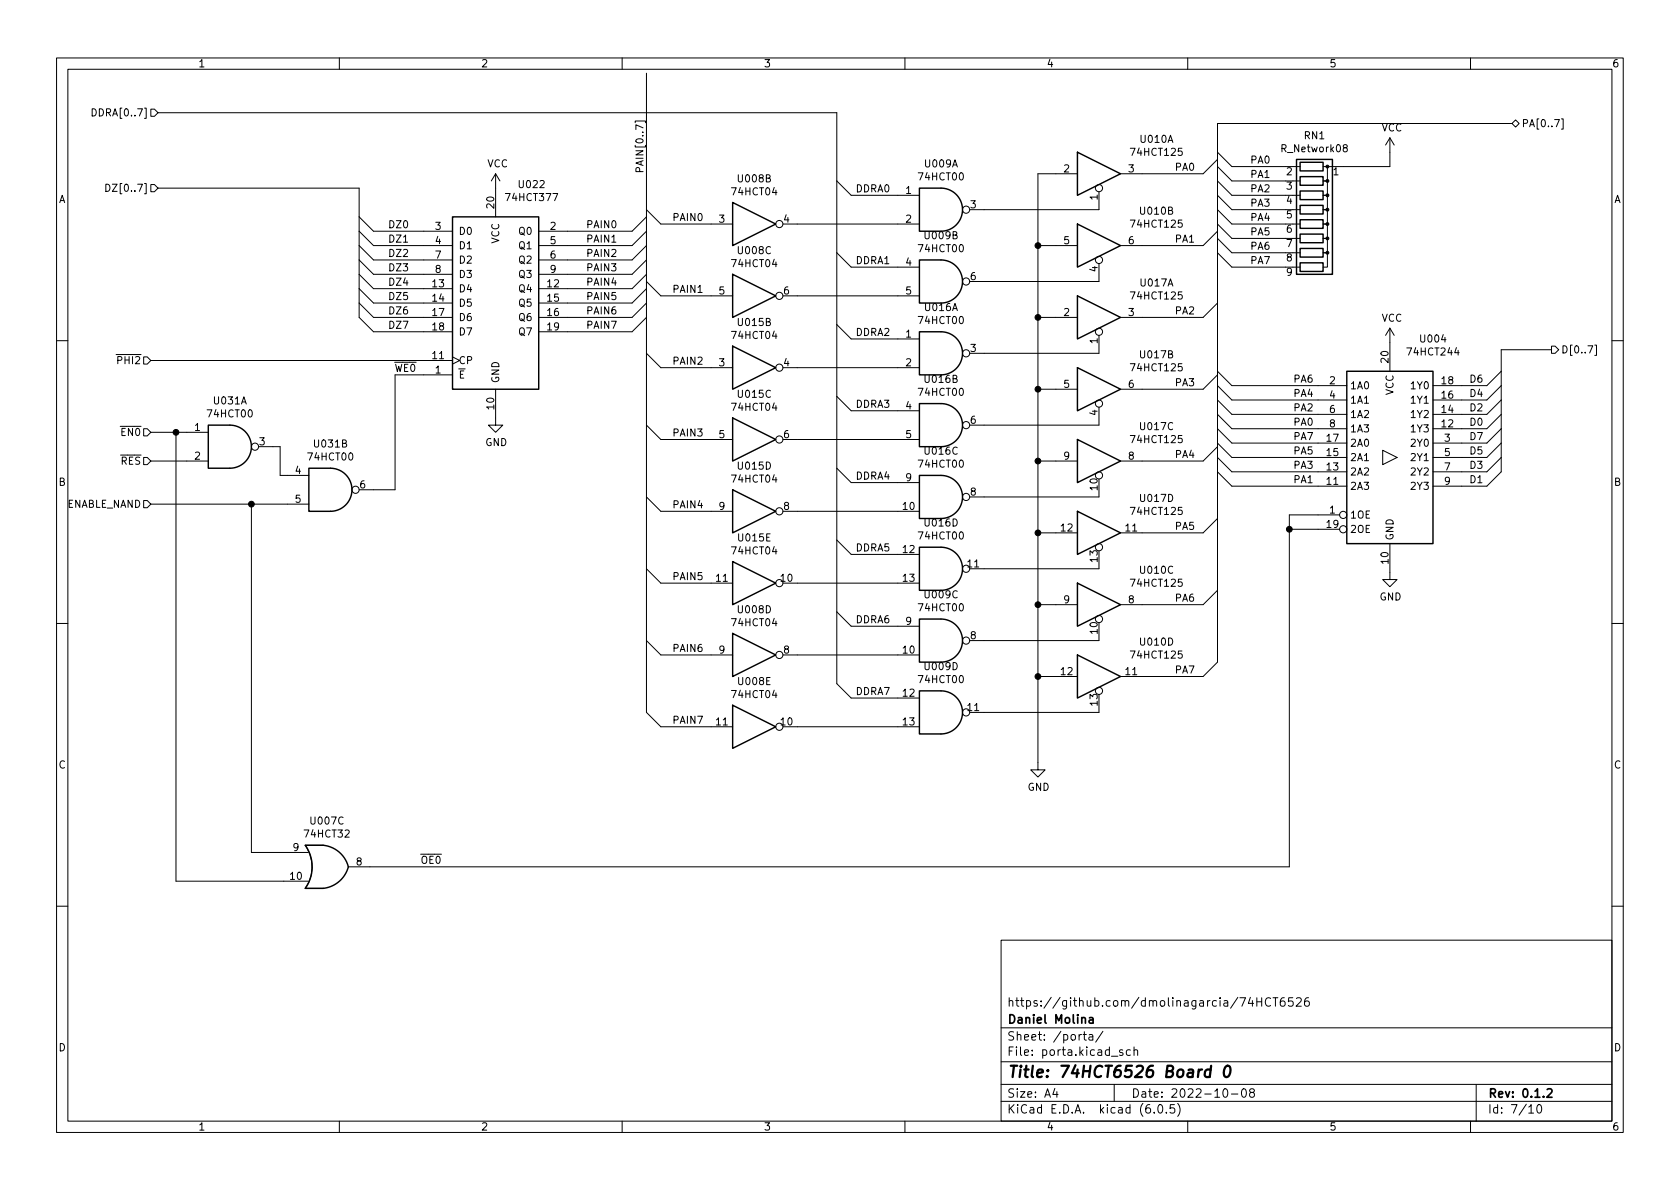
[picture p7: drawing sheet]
<svg xmlns="http://www.w3.org/2000/svg" width="297mm" height="210mm" viewBox="0 0 297 210" stroke-linecap="round" stroke-linejoin="round" font-family="sans-serif">
<g fill="none" stroke="#000" stroke-width=".18">
<path d="M10 10.2h277v190.1h-277zM12 12.2h273v186.1h-273zM16.3 19.2a.64 .64 0 0 1 .7 .7 .64 .64 0 0 1-.7 .6zM26.7 19.3h.6l.6 .6-.6 .7h-.6zM27.9 19.9h120.1v101l2.5 2.5h12.1M60 10.2v2M110 10.2v2M114.3 12.9v113.1l2.5 2.5h12.7M160 10.2v2M210 10.2v2M260 10.2v2M18.7 32.6a.64 .64 0 0 1 .7 .6 .64 .64 0 0 1-.7 .6z"/>
<path d="M26.7 32.6h.6l.6 .7-.6 .6h-.6zM27.9 33.3h35.6v22.8l2.5 2.6h14M63.5 38.3l2.5 2.6h14M87.6 30.7v7.6M87.6 30.7l-.7 1.3M87.6 30.7l.8 1.3M112.3 21.7v-.3h1.8v.3M113.7 22.6l-1.3-.5v.8M114.3 38.3l-2.5 2.6h-16.6M114.3 37.1l2.5 2.5h12.7M138.4 39.6h24.2M148 32l2.5 2.5h12.1"/>
<path d="M190.5 30.7h-7v105.4h1.3l-1.3 1.3-1.3-1.3h1.3M194.3 33.9v3.2h-22.9M215.3 28.2l-2.6 2.5h-14.6M215.3 37.1l2.5 2.5h9.5M215.3 26.9l2.5 2.6h9.5M215.3 29.5l2.5 2.5h9.5M215.3 32l2.5 2.5h9.5M215.3 34.5l2.5 2.6h9.5M215.3 39.6l2.5 2.6h9.5M228.6 39.6h1.3M228.6 29.5h1.3M228.6 32h1.3"/>
<path d="M228.6 34.5h1.3M228.6 37.1h1.3M233.9 29.5h.8v2.5h-.8h.8v2.5h-.8h.8v2.6h-.8h.8v2.5h-.8h.8v2.6h-.8h.8v2.5h-.8h.8v2.5h-.8M237.7 26.1l-.2-.2 .1-.2 .1-.1h.4l.1 .2v.2l-.6 .2-.1 .2v.2l.2 .3 .4-.1 .1-.2v-.2l-.2-.3M245.7 24.4l-.7 1.2M245.7 24.4v5.1h-10.8M245.7 24.4l.8 1.2M267.3 21.8l.7-.6 .6 .6-.6 .7zM267.3 21.8h-52v95.3l-2.6 2.5h-14.6M276.1 21h.3v1.8h-.3M63.5 48.5l2.5 2.5h14M63.5 51l2.5 2.6h14"/>
<path d="M63.5 53.6l2.5 2.5h14M63.5 40.9l2.5 2.5h14M63.5 43.4l2.5 2.6h14M63.5 46l2.5 2.5h14M114.3 48.5l-2.5 2.5h-16.6M114.3 51l-2.5 2.6h-16.6M114.3 53.6l-2.5 2.5h-16.6M114.3 56.1l-2.5 2.6h-16.6M114.3 40.9l-2.5 2.5h-16.6M114.3 43.4l-2.5 2.6h-16.6M114.3 46l-2.5 2.5h-16.6M114.3 49.8l2.5 2.5h12.7"/>
<path d="M138.4 52.3h24.2M148 57.4l2.5 2.5h12.1M148 44.7l2.5 2.5h12.1M183.5 56.1h7M183.5 43.4h7M194.3 46.6v3.2h-22.9M194.3 59.3v3.2h-22.9M215.3 53.6l-2.6 2.5h-14.6M215.3 40.9l-2.6 2.5h-14.6M215.3 42.2l2.5 2.5h9.5M215.3 44.7l2.5 2.5h9.5M228.6 42.2h1.3"/>
<path d="M228.6 44.7h1.3M228.6 47.2h1.3M245.7 58v7.7M245.7 58l-.7 1.3M245.7 58l.8 1.3M10 60.2h2M25.4 63.1h.6l.7 .6-.7 .7h-.6zM25.4 75.8h.6l.7 .6-.7 .7h-.6zM26.7 63.7h53.3M26.7 76.4h10.1M31.1 76.4v79.4h23.4M45.7 79h3.8v5.1h5.1"/>
<path d="M80 63.1l1.3 .6-1.3 .7M80 66.3h-10.2v20.3h-6.3M87.6 68.8v6.4h1.3l-1.3 1.2-1.2-1.2h1.2M114.3 75.2l2.5 2.5h12.7M114.3 62.5l2.5 2.5h12.7M138.4 77.7h24.2M138.4 65h24.2M148 70.1l2.5 2.5h12.1M183.5 68.8h7M194.3 72v3.2h-22.9M215.3 66.3l-2.6 2.5h-14.6M215.3 79l-2.6 2.5h-14.6"/>
<path d="M215.3 73.3l2.5 2.5h20.3M215.3 70.7l2.5 2.6h20.3M215.3 78.4l2.5 2.5h20.3M215.3 68.2l2.5 2.5h20.3M215.3 75.8l2.5 2.6h20.3M215.3 65.7l2.5 2.5h20.3M244.5 79.6l2.5 1.3-2.5 1.3zM265.4 73.3l-2.5 2.5h-9.5M265.4 70.7l-2.5 2.6h-9.5M265.4 78.4l-2.5 2.5h-9.5M265.4 68.2l-2.5 2.5h-9.5M265.4 75.8l-2.5 2.6h-9.5"/>
<path d="M265.4 65.7l-2.5 2.5h-9.5M274.3 61.2h.7l.6 .6-.6 .7h-.7zM274.3 61.8h-8.9v21.6l-2.5 2.6h-9.5M282 61h.3v1.8h-.3M285 60.2h2M25.4 80.9h.6l.7 .6-.7 .7h-.6zM25.4 88.5h.6l.7 .6-.7 .7h-.6zM26.7 81.5h10.1M26.7 89.1h27.9M44.4 89.1v61.6h10.1M114.3 87.9l2.5 2.5h12.7M138.4 90.4h24.2"/>
<path d="M148 95.5l2.5 2.5h12.1M148 82.8l2.5 2.5h12.1M183.5 81.5h7M183.5 94.2h7M194.3 84.7v3.2h-22.9M194.3 97.4v3.2h-22.9M215.3 91.7l-2.6 2.5h-14.6M215.3 83.4l2.5 2.6h20.3M215.3 80.9l2.5 2.5h20.3M228 93.6h8.9M236.9 91.1h-8.9v62.2h-166.4M245.7 96.1v6.4h1.3l-1.3 1.3-1.2-1.3h1.2"/>
<path d="M265.4 80.9l-2.5 2.5h-9.5M10 110.2h2M114.3 113.3l2.5 2.5h12.7M114.3 100.6l2.5 2.5h12.7M138.4 115.8h24.2M138.4 103.1h24.2M148 108.2l2.5 2.5h12.1M183.5 106.9h7M183.5 119.6h7M194.3 110.1v3.2h-22.9M215.3 104.4l-2.6 2.5h-14.6M285 110.2h2"/>
<path d="M138.4 128.5h24.2M194.3 122.8v3.2h-22.9M57.1 149.5h-3.1a6.6 6.6 0 0 1 0 7.6h3.1M10 160.2h2M177 166.3h108v32h-108zM221.1 176.4l-.4 1h.9M221.4 176.9v1M222.2 176.4v1.5M222.2 177.1h.9M223.1 176.4v1.5M224.6 176.6a.6 .6 0 0 0-.7 0 .6 .6 0 0 0-.2 .7 .56 .56 0 0 0 .3 .6 .56 .56 0 0 0 .6-.1M225.1 176.4h.8"/>
<path d="M225.5 176.4v1.5M227.1 176.4a.59 .59 0 0 0-.7 .7v.5l.1 .3h.4l.2-.1 .1-.5-.1-.2-.5-.1-.2 .3M228.6 176.4h-.7l-.1 .7 .2-.1 .5 .1 .1 .2v.5l-.2 .1-.6-.1M229.2 176.6l.6-.2 .2 .2 .1 .3-1 1h1M231.4 176.4a.59 .59 0 0 0-.8 .7v.5l.2 .3h.4l.2-.1 .1-.5-.1-.2-.5-.1-.3 .3M285 160.2h2M60 198.3v2M110 198.3v2M160 198.3v2M177 194.8h108M177 191.8h108M177 187.8h108"/>
<path d="M177 181.8h108M186.5 192.5l-.4 1h1M186.9 193v1M191.5 182.9h.6M191.7 182.4v1.3l.4 .2M192.6 183h.5l.1 .9M193.2 183.3l-.5 .1a.29 .29 0 0 0-.2 .2 .29 .29 0 0 0 .2 .3h.5M195 182.4l-1.3 1.9M197 191.8v3M198.5 185.7l-.4-.1-.2 .2 .1 .3 .5 .1v.4h-.6M199.9 185.7l-.5-.1-.3 .3v.4l.2 .3h.6M200.5 185.8l.2-.2 .4 .1v.9"/>
<path d="M200.5 185.1v1.5M204.1 196.7v.1M204.9 195.4l.2-.1a.81 .81 0 0 1 .6 .7 .81 .81 0 0 1-.3 .8h-.2a.81 .81 0 0 1-.6-.6 .81 .81 0 0 1 .3-.8zM206.2 196.7v.1M207.6 195.3h-.7v.7l.2-.1 .5 .1 .1 .2-.1 .5-.2 .1-.5-.1M208.2 195.1a1.72 1.72 0 0 1 0 2.3M210 198.3v2M216.4 192.6l.2-.1a.81 .81 0 0 1 .6 .7 .81 .81 0 0 1-.3 .8h-.2a.81 .81 0 0 1-.6-.6 .81 .81 0 0 1 .3-.8zM217.7 193.5h1.2M219.7 192.6l.2-.1a.81 .81 0 0 1 .5 .7 .81 .81 0 0 1-.3 .8h-.1a.81 .81 0 0 1-.6-.6 .81 .81 0 0 1 .3-.8zM221.2 193.2l-.3-.3 .1-.2 .2-.2 .4 .1 .2 .2-.1 .2-.6 .2-.2 .3 .1 .4 .2 .1h.4l.2-.3-.1-.4-.2-.1M260 198.3v2"/>
<path d="M261 191.8v6.5M270.3 195.8l.4-.5v1.5M270.3 196.8h.9M271.9 195.4l.2-.1a.81 .81 0 0 1 .6 .7 .81 .81 0 0 1-.3 .8h-.2a.81 .81 0 0 1-.6-.6 .81 .81 0 0 1 .3-.8z"/>
<circle cx="137.8" cy="39.6" r=".63"/>
<circle cx="170.8" cy="37.1" r=".63"/>
<circle cx="194.3" cy="33.3" r=".63"/>
<circle cx="137.8" cy="52.3" r=".63"/>
<circle cx="170.8" cy="49.8" r=".63"/>
<circle cx="194.3" cy="58.7" r=".63"/>
<circle cx="194.3" cy="46" r=".63"/>
<circle cx="45.1" cy="79" r=".63"/>
<circle cx="137.8" cy="77.7" r=".63"/>
<circle cx="137.8" cy="65" r=".63"/>
<circle cx="170.8" cy="75.2" r=".63"/>
<circle cx="170.8" cy="62.5" r=".63"/>
<circle cx="194.3" cy="71.4" r=".63"/>
<circle cx="62.9" cy="86.6" r=".63"/>
<circle cx="137.8" cy="90.4" r=".63"/>
<circle cx="170.8" cy="87.9" r=".63"/>
<circle cx="194.3" cy="84.1" r=".63"/>
<circle cx="194.3" cy="96.8" r=".63"/>
<circle cx="237.5" cy="91.1" r=".63"/>
<circle cx="237.5" cy="93.6" r=".63"/>
<circle cx="137.8" cy="103.1" r=".63"/>
<circle cx="137.8" cy="115.8" r=".63"/>
<circle cx="170.8" cy="100.6" r=".63"/>
<circle cx="170.8" cy="113.3" r=".63"/>
<circle cx="194.3" cy="109.5" r=".63"/>
<circle cx="137.8" cy="128.5" r=".63"/>
<circle cx="170.8" cy="126" r=".63"/>
<circle cx="194.3" cy="122.2" r=".63"/>
</g>
<path d="M192.6 180h.6l.1 .9M193.3 180.3l-.5 .1a.29 .29 0 0 0-.3 .2 .29 .29 0 0 0 .3 .3h.5M273.6 192.7l.5-.2 .2 .2 .1 .3-.9 1h.9" fill="none" stroke="#000" stroke-width=".3"/>
<path d="M214 189.2a.66 .66 0 0 0-.9 .3l-.1 .6 .1 .3 .2 .1 .6-.1M214.1 188.5l-.2 2M216.7 188.7a.46 .46 0 0 1 .5-.2 .46 .46 0 0 1 .3 .3 1.15 1.15 0 0 1-.7 1.7l-.2-.1a1.54 1.54 0 0 1 .1-1.7z" fill="none" stroke="#000" stroke-width=".4"/>
<g fill="none" stroke="#000" stroke-width=".25">
<path d="M80 38.3h15.2v30.5h-15.2zM129.5 35.8l7.7 3.8-7.7 3.8zM162.6 33.3h3.8a3.8 3.8 0 0 1 3.8 3.8 3.8 3.8 0 0 1-3.8 3.8h-3.8zM190.5 26.9l7.6 3.8-7.6 3.8zM190.5 39.6l7.6 3.8-7.6 3.8zM229.2 28.2h6.4v20.3h-6.4zM229.9 28.7h4v1.5h-4zM229.9 31.2h4v1.6h-4zM229.9 33.8h4v1.5h-4zM229.9 36.3h4v1.5h-4zM229.9 38.9h4v1.5h-4zM129.5 48.5l7.7 3.8-7.7 3.8z"/>
<path d="M162.6 58.7h3.8a3.8 3.8 0 0 1 3.8 3.8 3.8 3.8 0 0 1-3.8 3.8h-3.8zM162.6 46h3.8a3.8 3.8 0 0 1 3.8 3.8 3.8 3.8 0 0 1-3.8 3.8h-3.8zM190.5 52.3l7.6 3.8-7.6 3.8zM229.9 41.4h4v1.5h-4zM229.9 43.9h4v1.6h-4zM229.9 46.5h4v1.5h-4zM40.6 75.2h-3.8v7.6h3.8M40.6 75.2a3.8 3.8 0 0 1 3.9 3.8 3.8 3.8 0 0 1-3.9 3.8M129.5 73.9l7.7 3.8-7.7 3.8zM129.5 61.2l7.7 3.8-7.7 3.8zM162.6 71.4h3.8a3.8 3.8 0 0 1 3.8 3.8 3.8 3.8 0 0 1-3.8 3.8h-3.8zM190.5 65l7.6 3.8-7.6 3.8z"/>
<path d="M190.5 77.7l7.6 3.8-7.6 3.8zM238.1 65.7h15.3v30.4h-15.3zM54.6 82.8h3.8a3.8 3.8 0 0 1 3.8 3.8 3.8 3.8 0 0 1-3.8 3.8h-3.8zM129.5 99.3l7.7 3.8-7.7 3.8zM129.5 86.6l7.7 3.8-7.7 3.8zM162.6 96.8h3.8a3.8 3.8 0 0 1 3.8 3.8 3.8 3.8 0 0 1-3.8 3.8h-3.8zM162.6 84.1h3.8a3.8 3.8 0 0 1 3.8 3.8 3.8 3.8 0 0 1-3.8 3.8h-3.8zM190.5 90.4l7.6 3.8-7.6 3.8zM129.5 112l7.7 3.8-7.7 3.8zM162.6 109.5h3.8a3.8 3.8 0 0 1 3.8 3.8 3.8 3.8 0 0 1-3.8 3.8h-3.8zM190.5 103.1l7.6 3.8-7.6 3.8zM190.5 115.8l7.6 3.8-7.6 3.8z"/>
<path d="M129.5 124.7l7.7 3.8-7.7 3.8zM162.6 122.2h3.8a3.8 3.8 0 0 1 3.8 3.8 3.8 3.8 0 0 1-3.8 3.8h-3.8zM54 149.5h3.1a5.1 5.1 0 0 1 4.5 3.8 5.2 5.2 0 0 1-4.4 3.8h-3.2a6.6 6.6 0 0 0 0-7.6z"/>
</g>
<g fill="#000" stroke="#000" stroke-width=".18">
<circle cx="234.7" cy="32" r=".25"/>
<circle cx="234.7" cy="39.6" r=".25"/>
<circle cx="234.7" cy="29.5" r=".25"/>
<circle cx="234.7" cy="34.5" r=".25"/>
<circle cx="234.7" cy="37.1" r=".25"/>
<circle cx="183.5" cy="43.4" r=".51"/>
<circle cx="183.5" cy="56.1" r=".51"/>
<circle cx="234.7" cy="44.7" r=".25"/>
<circle cx="234.7" cy="42.2" r=".25"/>
<circle cx="31.1" cy="76.4" r=".51"/>
<circle cx="183.5" cy="68.8" r=".51"/>
<circle cx="44.5" cy="89.1" r=".51"/>
<circle cx="183.5" cy="81.5" r=".51"/>
<circle cx="183.5" cy="94.2" r=".51"/>
<circle cx="228" cy="93.6" r=".51"/>
<circle cx="183.5" cy="119.6" r=".51"/>
<circle cx="183.5" cy="106.9" r=".51"/>
</g>
<text font-size="2.8" x="178" y="190.6">Title: 74HCT6526 Board 0</text>
<g font-size="2.1">
<text x="178" y="178">https://github.com/dmolinagarcia/74HCT6526</text>
<text x="178" y="184">Sheet: /porta/</text>
<text x="178" y="181">Daniel Molina</text>
<text x="178" y="186.7">File: porta.kicad_sch</text>
<text x="178" y="196.9">KiCad E.D.A. kicad (6.0.5)</text>
<text x="178" y="194.1">Size: A4</text>
<text x="200" y="194.1">Date: 2022-10-08</text>
<text x="263" y="194.1">Rev: 0.1.2</text>
<text x="263" y="196.9">Id: 7/10</text>
</g>
<g font-size="1.8">
<text x="35" y="11.9">1</text>
<text x="85" y="11.9">2</text>
<text x="135" y="11.9">3</text>
<text x="185" y="11.9">4</text>
<text x="235" y="11.9">5</text>
<text x="285" y="11.9">6</text>
<text x="17.1" y="20.6">DDRA[0..7]</text>
<text x="244.2" y="23.2">VCC</text>
<text x="269" y="22.5">PA[0..7]</text>
<text x="86.1" y="29.6">VCC</text>
<text x="163.6" y="29.6">U009A</text>
<text x="200.2" y="27.5">74HCT125</text>
<text x="201.7" y="25.2">U010A</text>
<text x="221" y="28.9">PA0</text>
<text x="226.8" y="26.9">R_Network08</text>
<text x="230.6" y="24.6">RN1</text>
<text x="10.3" y="35.9">A</text>
<text x="19.8" y="33.9">DZ[0..7]</text>
<text x="89.7" y="35.5">74HCT377</text>
<text x="91.9" y="33.2">U022</text>
<text x="113.8" y="30.7" transform="rotate(-90 113.8 30.7)">PAIN[0..7]</text>
<text x="129.6" y="34.5">74HCT04</text>
<text x="130.6" y="32.2">U008B</text>
<text x="151.4" y="34">DDRA0</text>
<text x="160.2" y="34.3">1</text>
<text x="162.6" y="31.9">74HCT00</text>
<text x="188.1" y="30.5">2</text>
<text x="194.1" y="35.3" transform="rotate(-90 194.1 35.3)">1</text>
<text x="199.5" y="30.5">3</text>
<text x="207.6" y="30.2">PA0</text>
<text x="221" y="34">PA2</text>
<text x="221" y="31.5">PA1</text>
<text x="227.5" y="31">2</text>
<text x="227.5" y="33.5">3</text>
<text x="235.7" y="31">1</text>
<text x="285.3" y="35.9">A</text>
<text x="69" y="40.3">DZ0</text>
<text x="77" y="40.6">3</text>
<text x="81" y="41.5">D0</text>
<text x="87.4" y="36.8" transform="rotate(-90 87.4 36.8)">20</text>
<text x="91.9" y="41.5">Q0</text>
<text x="97.3" y="40.6">2</text>
<text x="104" y="40.3">PAIN0</text>
<text x="119.3" y="39.1">PAIN0</text>
<text x="127.1" y="39.4">3</text>
<text x="138.6" y="39.4">4</text>
<text x="160.2" y="39.4">2</text>
<text x="171.6" y="36.8">3</text>
<text x="200.2" y="40.2">74HCT125</text>
<text x="201.7" y="37.9">U010B</text>
<text x="221" y="41.6">PA5</text>
<text x="221" y="39.1">PA4</text>
<text x="221" y="36.5">PA3</text>
<text x="227.5" y="36.1">4</text>
<text x="227.5" y="38.6">5</text>
<text x="227.5" y="41.1">6</text>
<text x="69" y="42.9">DZ1</text>
<text x="69" y="45.4">DZ2</text>
<text x="69" y="48">DZ3</text>
<text x="77" y="43.2">4</text>
<text x="77" y="45.7">7</text>
<text x="81" y="44.1">D1</text>
<text x="81" y="46.6">D2</text>
<text x="88.3" y="43.1" transform="rotate(-90 88.3 43.1)">VCC</text>
<text x="91.9" y="44.1">Q1</text>
<text x="91.9" y="46.6">Q2</text>
<text x="97.3" y="43.2">5</text>
<text x="97.3" y="45.7">6</text>
<text x="104" y="45.4">PAIN2</text>
<text x="104" y="42.9">PAIN1</text>
<text x="104" y="48">PAIN3</text>
<text x="129.6" y="47.2">74HCT04</text>
<text x="130.6" y="44.9">U008C</text>
<text x="151.4" y="46.7">DDRA1</text>
<text x="160.2" y="47">4</text>
<text x="162.6" y="44.6">74HCT00</text>
<text x="163.6" y="42.3">U009B</text>
<text x="188.1" y="43.2">5</text>
<text x="199.5" y="43.2">6</text>
<text x="207.6" y="42.9">PA1</text>
<text x="221" y="44.2">PA6</text>
<text x="221" y="46.7">PA7</text>
<text x="227.5" y="43.7">7</text>
<text x="227.5" y="46.2">8</text>
<text x="69" y="50.5">DZ4</text>
<text x="69" y="53">DZ5</text>
<text x="76.5" y="50.8">13</text>
<text x="76.5" y="53.3">14</text>
<text x="77" y="48.3">8</text>
<text x="81" y="51.7">D4</text>
<text x="81" y="49.1">D3</text>
<text x="91.9" y="51.7">Q4</text>
<text x="91.9" y="49.1">Q3</text>
<text x="96.8" y="50.8">12</text>
<text x="96.8" y="53.3">15</text>
<text x="97.3" y="48.3">9</text>
<text x="104" y="53">PAIN5</text>
<text x="104" y="50.5">PAIN4</text>
<text x="119.3" y="51.8">PAIN1</text>
<text x="127.1" y="52.1">5</text>
<text x="138.6" y="52.1">6</text>
<text x="160.2" y="52.1">5</text>
<text x="171.6" y="49.5">6</text>
<text x="194.1" y="48" transform="rotate(-90 194.1 48)">4</text>
<text x="200.2" y="52.9">74HCT125</text>
<text x="201.7" y="50.6">U017A</text>
<text x="227.5" y="48.8">9</text>
<text x="69" y="55.6">DZ6</text>
<text x="69" y="58.1">DZ7</text>
<text x="76.5" y="55.9">17</text>
<text x="76.5" y="58.4">18</text>
<text x="81" y="54.2">D5</text>
<text x="81" y="56.8">D6</text>
<text x="81" y="59.3">D7</text>
<text x="91.9" y="54.2">Q5</text>
<text x="91.9" y="56.8">Q6</text>
<text x="91.9" y="59.3">Q7</text>
<text x="96.8" y="55.9">16</text>
<text x="96.8" y="58.4">19</text>
<text x="104" y="58.1">PAIN7</text>
<text x="104" y="55.6">PAIN6</text>
<text x="129.6" y="59.9">74HCT04</text>
<text x="130.6" y="57.6">U015B</text>
<text x="151.4" y="59.4">DDRA2</text>
<text x="160.2" y="59.7">1</text>
<text x="162.6" y="57.3">74HCT00</text>
<text x="163.6" y="55">U016A</text>
<text x="188.1" y="55.9">2</text>
<text x="199.5" y="55.9">3</text>
<text x="207.6" y="55.6">PA2</text>
<text x="244.2" y="56.9">VCC</text>
<text x="19.7" y="64.4">~{PHI2}</text>
<text x="68.5" y="65.7">~{WE0}</text>
<text x="76.5" y="63.5">11</text>
<text x="81" y="64.4">CP</text>
<text x="119.3" y="64.5">PAIN2</text>
<text x="127.1" y="64.8">3</text>
<text x="138.6" y="64.8">4</text>
<text x="160.2" y="64.8">2</text>
<text x="171.6" y="62.2">3</text>
<text x="194.1" y="60.7" transform="rotate(-90 194.1 60.7)">1</text>
<text x="200.2" y="65.6">74HCT125</text>
<text x="201.7" y="63.3">U017B</text>
<text x="245.5" y="64.1" transform="rotate(-90 245.5 64.1)">20</text>
<text x="249.1" y="62.9">74HCT244</text>
<text x="251.3" y="60.6">U004</text>
<text x="276" y="62.5">D[0..7]</text>
<text x="37.9" y="71.5">U031A</text>
<text x="77" y="66">1</text>
<text x="81" y="66.9">~{E}</text>
<text x="88.3" y="67.8" transform="rotate(-90 88.3 67.8)">GND</text>
<text x="130.6" y="70.3">U015C</text>
<text x="162.6" y="70">74HCT00</text>
<text x="163.6" y="67.7">U016B</text>
<text x="188.1" y="68.6">5</text>
<text x="199.5" y="68.6">6</text>
<text x="207.6" y="68.3">PA3</text>
<text x="228.6" y="70.2">PA4</text>
<text x="228.6" y="67.7">PA6</text>
<text x="235.1" y="67.9">2</text>
<text x="235.1" y="70.5">4</text>
<text x="238.6" y="68.8">1A0</text>
<text x="238.6" y="71.4">1A1</text>
<text x="246.4" y="69.9" transform="rotate(-90 246.4 69.9)">VCC</text>
<text x="249.7" y="71.4">1Y1</text>
<text x="249.7" y="68.8">1Y0</text>
<text x="254.9" y="70.5">16</text>
<text x="254.9" y="67.9">18</text>
<text x="259.7" y="67.7">D6</text>
<text x="259.7" y="70.2">D4</text>
<text x="20.2" y="77.1">~{EN0}</text>
<text x="34.4" y="76.2">1</text>
<text x="36.9" y="73.8">74HCT00</text>
<text x="87.4" y="72.4" transform="rotate(-90 87.4 72.4)">10</text>
<text x="119.3" y="77.2">PAIN3</text>
<text x="127.1" y="77.5">5</text>
<text x="129.6" y="72.6">74HCT04</text>
<text x="138.6" y="77.5">6</text>
<text x="151.4" y="72.1">DDRA3</text>
<text x="160.2" y="72.4">4</text>
<text x="160.2" y="77.5">5</text>
<text x="171.6" y="74.9">6</text>
<text x="194.1" y="73.4" transform="rotate(-90 194.1 73.4)">4</text>
<text x="201.7" y="76">U017C</text>
<text x="228.6" y="77.8">PA7</text>
<text x="228.6" y="75.3">PA0</text>
<text x="228.6" y="72.7">PA2</text>
<text x="235.1" y="73">6</text>
<text x="235.1" y="75.6">8</text>
<text x="238.6" y="73.9">1A2</text>
<text x="238.6" y="76.4">1A3</text>
<text x="249.7" y="76.4">1Y3</text>
<text x="249.7" y="73.9">1Y2</text>
<text x="254.9" y="75.6">12</text>
<text x="254.9" y="73">14</text>
<text x="259.7" y="77.8">D7</text>
<text x="259.7" y="75.3">D0</text>
<text x="259.7" y="72.7">D2</text>
<text x="20" y="82.2">~{RES}</text>
<text x="34.4" y="81.3">2</text>
<text x="45.9" y="78.7">3</text>
<text x="52.2" y="83.8">4</text>
<text x="54.6" y="81.4">74HCT00</text>
<text x="55.7" y="79.1">U031B</text>
<text x="85.8" y="78.9">GND</text>
<text x="130.6" y="83">U015D</text>
<text x="162.6" y="82.7">74HCT00</text>
<text x="163.6" y="80.4">U016C</text>
<text x="188.1" y="81.3">9</text>
<text x="199.5" y="81.3">8</text>
<text x="200.2" y="78.3">74HCT125</text>
<text x="207.6" y="81">PA4</text>
<text x="228.6" y="82.9">PA3</text>
<text x="228.6" y="80.4">PA5</text>
<text x="234.6" y="83.2">13</text>
<text x="234.6" y="80.6">15</text>
<text x="234.6" y="78.1">17</text>
<text x="238.6" y="81.5">2A1</text>
<text x="238.6" y="79">2A0</text>
<text x="249.7" y="79">2Y0</text>
<text x="249.7" y="81.5">2Y1</text>
<text x="255.4" y="78.1">3</text>
<text x="255.4" y="80.6">5</text>
<text x="255.4" y="83.2">7</text>
<text x="259.7" y="80.4">D5</text>
<text x="259.7" y="82.9">D3</text>
<text x="10.3" y="85.9">B</text>
<text x="11.7" y="89.8">ENABLE_NAND</text>
<text x="52.2" y="88.9">5</text>
<text x="63.6" y="86.4">6</text>
<text x="119.3" y="89.9">PAIN4</text>
<text x="129.6" y="85.3">74HCT04</text>
<text x="151.4" y="84.8">DDRA4</text>
<text x="160.2" y="85.1">9</text>
<text x="171.6" y="87.6">8</text>
<text x="194.1" y="86.6" transform="rotate(-90 194.1 86.6)">10</text>
<text x="201.7" y="88.7">U017D</text>
<text x="228.6" y="85.4">PA1</text>
<text x="234.6" y="85.7">11</text>
<text x="238.6" y="86.6">2A3</text>
<text x="238.6" y="84.1">2A2</text>
<text x="249.7" y="84.1">2Y2</text>
<text x="249.7" y="86.6">2Y3</text>
<text x="255.4" y="85.7">9</text>
<text x="259.7" y="85.4">D1</text>
<text x="285.3" y="85.9">B</text>
<text x="127.1" y="90.2">9</text>
<text x="130.6" y="95.7">U015E</text>
<text x="138.6" y="90.2">8</text>
<text x="159.7" y="90.2">10</text>
<text x="162.6" y="95.4">74HCT00</text>
<text x="163.6" y="93.1">U016D</text>
<text x="187.6" y="94">12</text>
<text x="199" y="94">11</text>
<text x="200.2" y="91">74HCT125</text>
<text x="207.6" y="93.7">PA5</text>
<text x="234.6" y="93.3">19</text>
<text x="235.1" y="90.8">1</text>
<text x="238.6" y="91.7">1OE</text>
<text x="238.6" y="94.2">2OE</text>
<text x="246.4" y="95.6" transform="rotate(-90 246.4 95.6)">GND</text>
<text x="129.6" y="98">74HCT04</text>
<text x="151.4" y="97.5">DDRA5</text>
<text x="159.7" y="97.8">12</text>
<text x="171.1" y="100.3">11</text>
<text x="194.1" y="99.3" transform="rotate(-90 194.1 99.3)">13</text>
<text x="201.7" y="101.4">U010C</text>
<text x="245.5" y="99.7" transform="rotate(-90 245.5 99.7)">10</text>
<text x="119.3" y="102.6">PAIN5</text>
<text x="126.7" y="102.9">11</text>
<text x="138.1" y="102.9">10</text>
<text x="159.7" y="102.9">13</text>
<text x="163.6" y="105.8">U009C</text>
<text x="188.1" y="106.7">9</text>
<text x="199.5" y="106.7">8</text>
<text x="200.2" y="103.7">74HCT125</text>
<text x="207.6" y="106.4">PA6</text>
<text x="243.9" y="106.2">GND</text>
<text x="129.6" y="110.7">74HCT04</text>
<text x="130.6" y="108.4">U008D</text>
<text x="151.4" y="110.2">DDRA6</text>
<text x="160.2" y="110.5">9</text>
<text x="162.6" y="108.1">74HCT00</text>
<text x="171.6" y="113">8</text>
<text x="194.1" y="112" transform="rotate(-90 194.1 112)">10</text>
<text x="119.3" y="115.3">PAIN6</text>
<text x="127.1" y="115.6">9</text>
<text x="138.6" y="115.6">8</text>
<text x="159.7" y="115.6">10</text>
<text x="163.6" y="118.5">U009D</text>
<text x="187.6" y="119.4">12</text>
<text x="199" y="119.4">11</text>
<text x="200.2" y="116.4">74HCT125</text>
<text x="201.7" y="114.1">U010D</text>
<text x="207.6" y="119.1">PA7</text>
<text x="129.6" y="123.4">74HCT04</text>
<text x="130.6" y="121.1">U008E</text>
<text x="151.4" y="122.9">DDRA7</text>
<text x="159.7" y="123.2">12</text>
<text x="162.6" y="120.8">74HCT00</text>
<text x="171.1" y="125.7">11</text>
<text x="194.1" y="124.7" transform="rotate(-90 194.1 124.7)">13</text>
<text x="119.3" y="128">PAIN7</text>
<text x="126.7" y="128.3">11</text>
<text x="138.1" y="128.3">10</text>
<text x="159.7" y="128.3">13</text>
<text x="10.3" y="135.9">C</text>
<text x="285.3" y="135.9">C</text>
<text x="181.7" y="139.8">GND</text>
<text x="54" y="148.1">74HCT32</text>
<text x="55" y="145.8">U007C</text>
<text x="51.3" y="155.6">10</text>
<text x="51.8" y="150.5">9</text>
<text x="63" y="153">8</text>
<text x="74.3" y="152.7">~{OE0}</text>
<text x="10.3" y="185.9">D</text>
<text x="285.3" y="185.9">D</text>
<text x="35" y="199.9">1</text>
<text x="85" y="199.9">2</text>
<text x="135" y="199.9">3</text>
<text x="185" y="199.9">4</text>
<text x="235" y="199.9">5</text>
<text x="285" y="199.9">6</text>
</g>
</svg>
